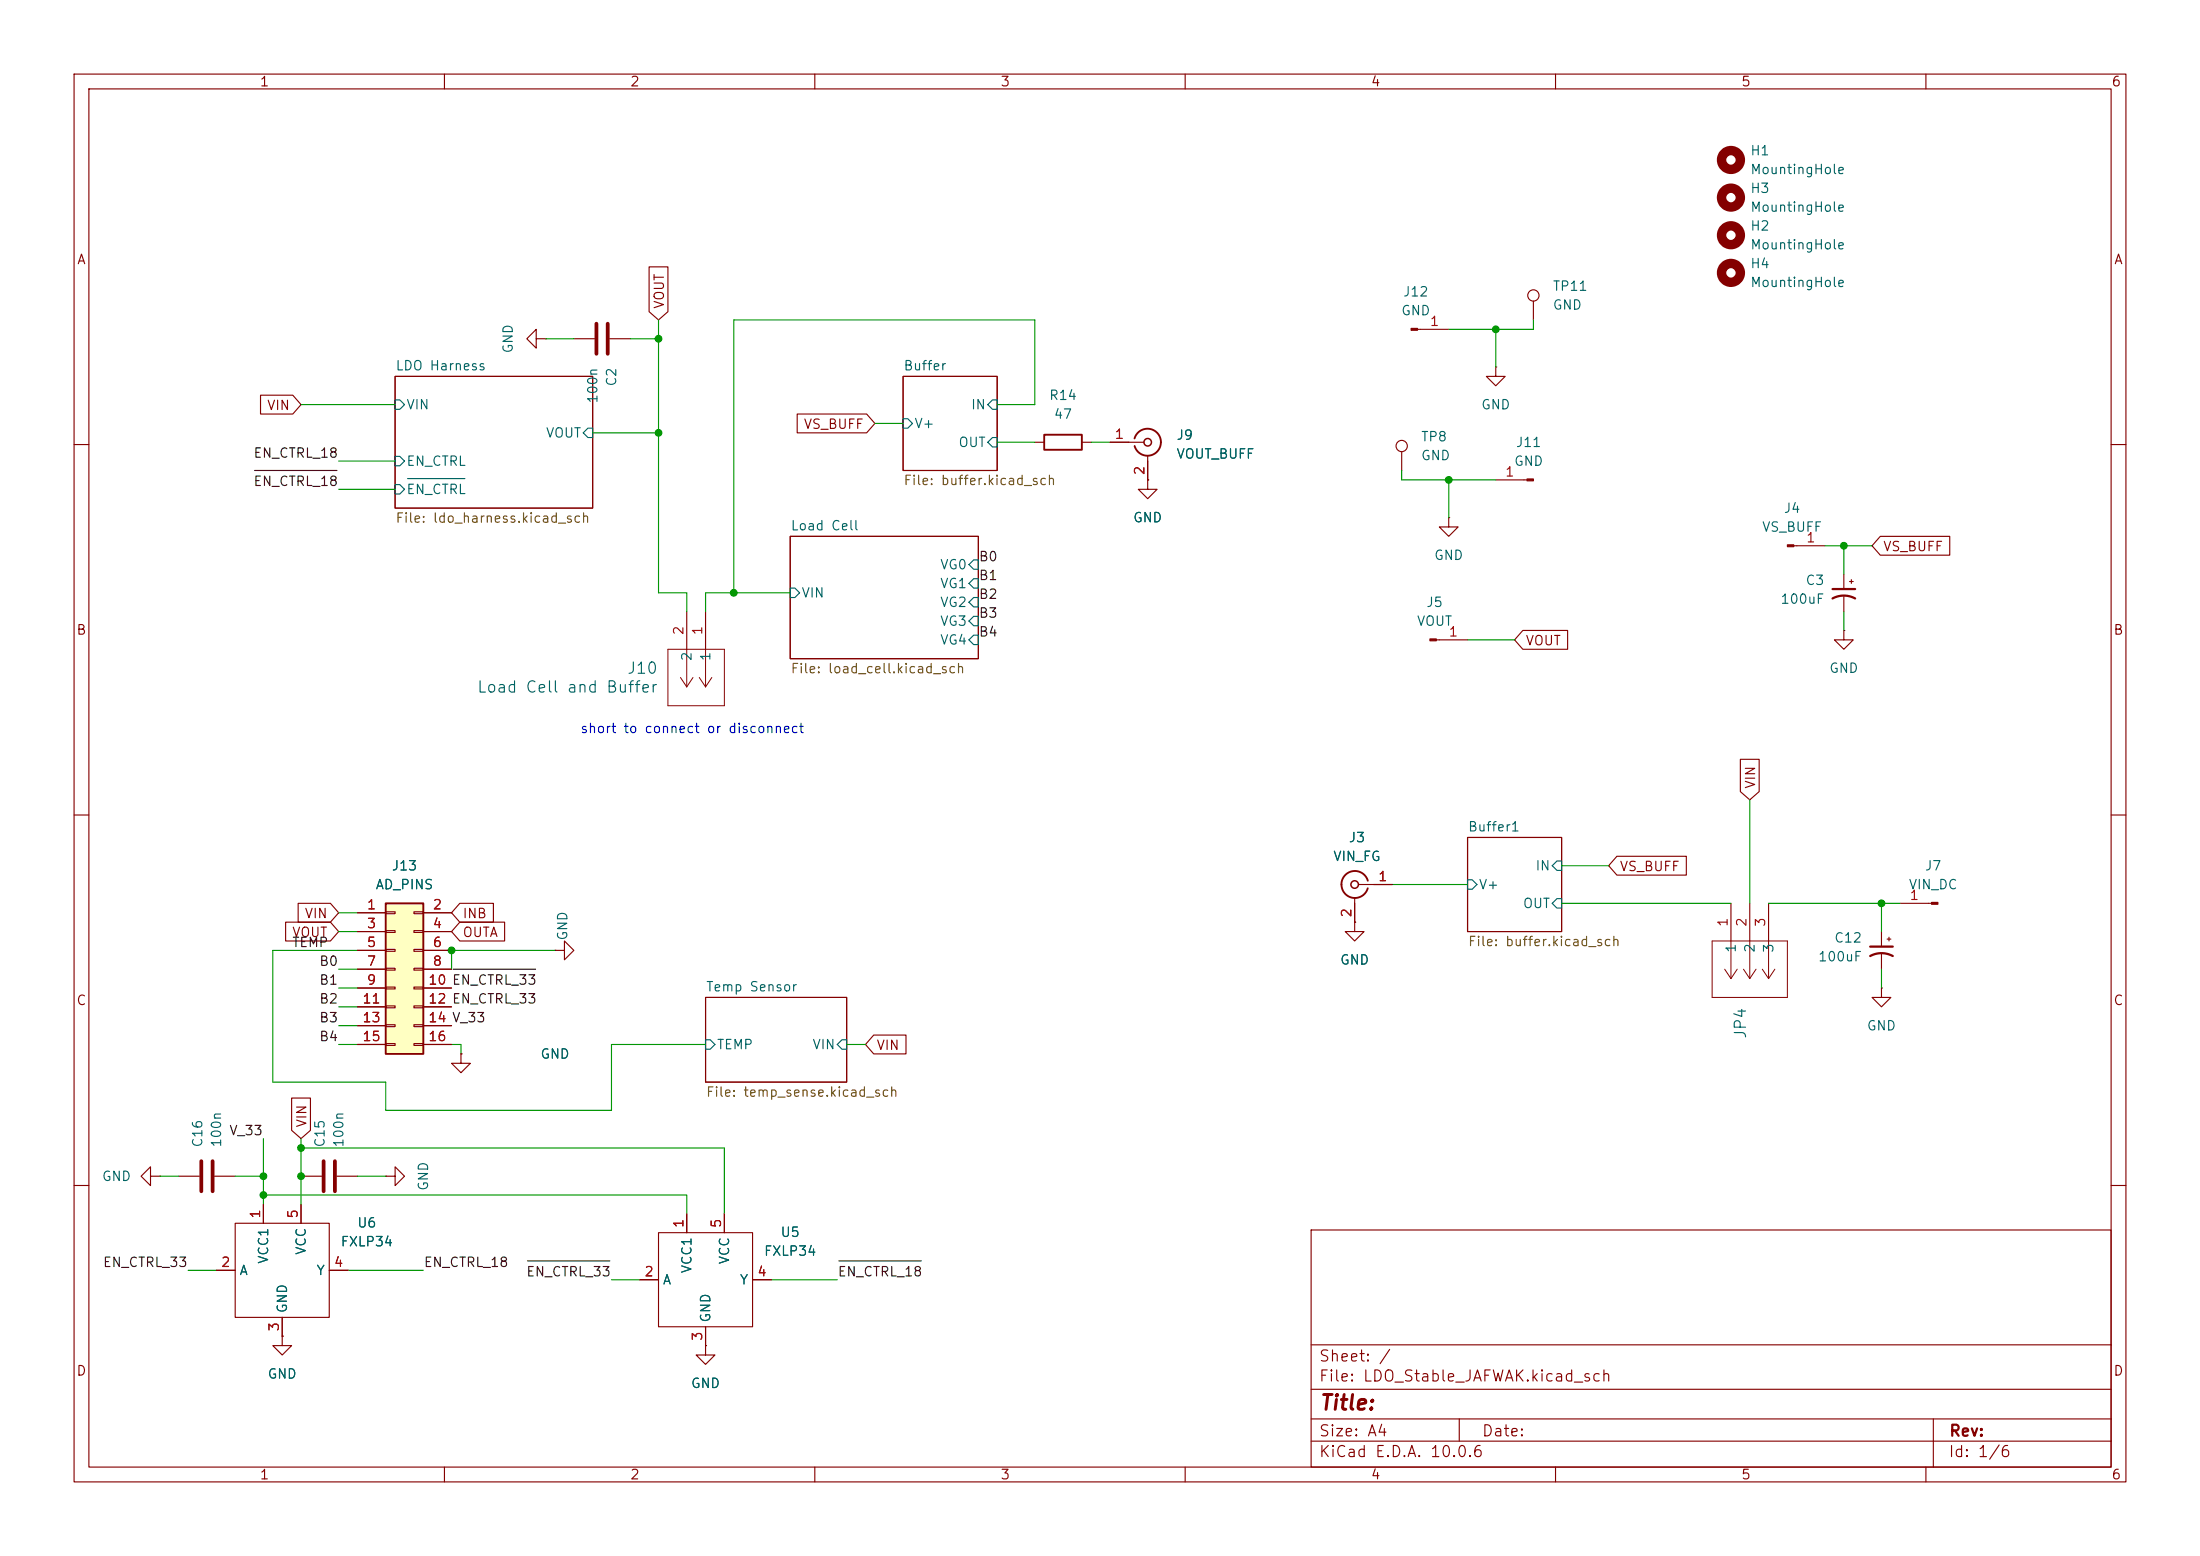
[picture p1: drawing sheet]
<svg xmlns="http://www.w3.org/2000/svg" width="297mm" height="210mm" viewBox="0 0 297 210" stroke-linecap="round" stroke-linejoin="round" font-family="sans-serif">
<g fill="none" stroke="#840000" stroke-width=".15">
<path d="M10 10h277v190h-277zM12 12h273v186h-273zM60 10v2M110 10v2M160 10v2M210 10v2M260 10v2M53.3 50.8h26.7v17.8h-26.7zM72.4 45.7v-1.2l-1.3 1.2 1.3 1.3v-1.3h1.3M73.7 45.7h.1M77.5 45.7h2.8M82.3 45.7h2.8"/>
<path d="M121.9 50.8h12.7v12.7h-12.7zM139.7 59.7h1.3M146 59.7h1.3M149.9 59.7h4.5M191.4 44.5h4.2M201.9 49.5v1.3h1.3l-1.3 1.3-1.2-1.3h1.2M201.9 49.5h.1M207 40.6v2.6M10 60h2M106.7 72.4h25.4v16.5h-25.4zM154.9 64.8v1.2h-1.2l1.2 1.3 1.3-1.3h-1.3M154.9 64.8h.1"/>
<path d="M154.9 61.5v3.3M189.2 61v2.5M195.6 69.9v1.2h-1.3l1.3 1.3 1.2-1.3h-1.2M195.6 69.9h.1M201.9 64.8h4.2M242.2 73.7h4.2M248.9 77.5v2M249.7 78.5h.5M249.9 78.2v.5M285 60h2M92.7 82.6v5M95.2 82.6v5"/>
<path d="M193.9 86.4h4.2M248.9 85.1v1.3h-1.3l1.3 1.2 1.3-1.2h-1.3M248.9 85.1h.1M248.9 80.5v2.1M10 110h2M183.4 119.4h4.6M198.1 113h12.7v12.7h-12.7zM285 110h2M74.9 128.3h1.3v1.2l1.3-1.2-1.3-1.3v1.3M74.9 128.3h.1M95.2 134.6h19.1v11.5h-19.1zM182.9 124.5v1.2h1.2l-1.2 1.3-1.3-1.3h1.3"/>
<path d="M182.9 124.5h.1M182.9 121.2v3.3M233.7 121.9v5.1M236.2 121.9v5.1M238.8 121.9v5.1M254 125.7v2.1M254 128.8v2M254.8 126.7h.5M255 126.5v.5M256.5 121.9h4.3M20.3 158.8v-1.3l-1.3 1.3 1.3 1.2v-1.2h1.3M21.6 158.8h.1"/>
<path d="M24.1 158.8h2.8M29 158.8h2.7M40.6 158.8h2.8M45.5 158.8h2.8M52.1 158.8h1.2v-1.3l1.3 1.3-1.3 1.2v-1.2M52.1 158.8h.1M62.2 142.2v1.3h-1.2l1.2 1.3 1.3-1.3h-1.3M62.2 142.2h.1M10 160h2M29.2 171.5h2.5M31.7 165.1h12.7v12.7h-12.7zM35.6 162.6v2.5"/>
<path d="M38.1 177.8v2.5M40.6 162.6v2.5M44.4 171.5h2.6M86.4 172.7h2.5M88.9 166.4h12.7v12.7h-12.7zM92.7 163.8v2.6M95.2 179.1v2.5M97.8 163.8v2.6M101.6 172.7h2.5M177 166h108v32h-108zM285 160h2M38.1 180.3v1.3h1.3l-1.3 1.3-1.3-1.3h1.3"/>
<path d="M38.1 180.3h.1M60 198v2M95.2 181.6v1.3h1.3l-1.3 1.3-1.2-1.3h1.2M95.2 181.6h.1M110 198v2M160 198v2M177 194.5h108M177 191.5h108M177 187.5h108M177 181.5h108M197 191.5v3M210 198v2"/>
<path d="M260 198v2M261 191.5v6.5"/>
<circle cx="207" cy="39.9" r=".76"/>
<circle cx="189.2" cy="60.2" r=".76"/>
</g>
<g fill="none" stroke="#006464" stroke-width=".15">
<path d="M53.3 54h.7l.6 .6-.6 .6h-.7zM78.7 58.4l.7-.6h.6v1.3h-.6zM121.9 56.5h.7l.6 .7-.6 .6h-.7zM134 54h.6v1.2h-.6l-.7-.6zM134 59.1h.6v1.2h-.6l-.7-.6zM53.3 61.6h.7l.6 .6-.6 .7h-.7zM53.3 65.4h.7l.6 .6-.6 .7h-.7zM55 64.6h7.8M106.7 79.4h.6l.6 .6-.6 .6h-.6zM131.4 75.6h.7v1.2h-.7l-.6-.6zM131.4 78.1h.7v1.3h-.7l-.6-.7zM131.4 80.6h.7v1.3h-.7l-.6-.6z"/>
<path d="M131.4 83.2h.7v1.3h-.7l-.6-.7zM131.4 85.7h.7v1.3h-.7l-.6-.6zM198.1 118.7h.7l.6 .7-.6 .6h-.7zM209.5 116.8l.7-.6h.6v1.3h-.6zM210.2 121.3h.6v1.3h-.6l-.7-.7zM95.2 140.3h.7l.6 .7-.6 .6h-.7zM113.7 140.3h.6v1.3h-.6l-.7-.6z"/>
</g>
<path d="M141 58.7h5v2h-5zM153.2 59.2a1.82 1.82 0 0 1 2-1.3 1.82 1.82 0 0 1 1.5 1.8M156.7 59.7a1.81 1.81 0 0 1-1.5 1.8 1.81 1.81 0 0 1-2-1.3M184.7 118.9a1.81 1.81 0 0 0-2.8-1 1.81 1.81 0 0 0 0 2.9 1.81 1.81 0 0 0 2.7-.9" fill="none" stroke="#840000" stroke-width=".25"/>
<g fill="none" stroke="#840000" stroke-width=".14">
<path d="M90.2 87.6h7.6v7.7h-7.6zM91.9 91.4l.8 1.3M92.7 87.6v5.1M93.6 91.4l-.9 1.3M94.4 91.4l.8 1.3M95.2 87.6v5.1M96.1 91.4l-.9 1.3M231.1 127h10.2v7.6h-10.2zM232.8 130.8l.9 1.3M233.7 127v5.1M234.5 130.8l-.8 1.3M235.4 130.8l.8 1.3"/>
<path d="M236.2 127v5.1M237.1 130.8l-.9 1.3M237.9 130.8l.9 1.3M238.8 127v5.1M239.6 130.8l-.8 1.3"/>
</g>
<path d="M247.4 79.5h3M247.4 80.8a3.2 3.2 0 0 1 3 0M252.5 129a3.2 3.2 0 0 1 3 0M252.5 127.8h3" fill="none" stroke="#840000" stroke-width=".3"/>
<g fill="none" stroke="#840000" stroke-width=".2">
<circle cx="154.9" cy="59.7" r=".51"/>
<circle cx="182.9" cy="119.4" r=".51"/>
</g>
<path d="M80.5 43.7v4.1M82 43.7v4.1M27.2 156.7v4.1M28.7 156.7v4.1M43.7 156.7v4.1M45.2 156.7v4.1" fill="none" stroke="#840000" stroke-width=".51"/>
<g fill="#840000" stroke="#840000" stroke-width=".15">
<path d="M193 86.2h.9v.3h-.9z"/>
<path d="M241.3 73.5h.9v.3h-.9z"/>
<path d="M190.5 44.3h.9v.3h-.9z"/>
<path d="M206.1 64.6h.9v.3h-.9z"/>
<path d="M260.8 121.8h.8v.2h-.8z"/>
</g>
<g fill="none" stroke="#840000" stroke-width="1.3">
<circle cx="233.7" cy="21.6" r="1.27"/>
<circle cx="233.7" cy="36.8" r="1.27"/>
<circle cx="233.7" cy="31.7" r="1.27"/>
<circle cx="233.7" cy="26.7" r="1.27"/>
</g>
<path d="M52.1 121.9h5v20.3h-5z" fill="#ffffc2"/>
<path d="M52.1 121.9h5v20.3h-5z" fill="none" stroke="#840000" stroke-width=".25"/>
<g fill="none" stroke="#840000" stroke-width=".15">
<path d="M87.6 36h2.6v6.1l-1.3 1.1-1.3-1.1zM35.2 53.3h4.3l1.1 1.3-1.1 1.3h-4.3zM107.6 55.9h9.4l1.1 1.3-1.1 1.2h-9.4zM149.9 59.7h2.5M154.9 64.8h.1M154.9 62.2v2.6M253.8 72.4h9.4v2.5h-9.4l-1.1-1.2zM205.6 85.1h6v2.5h-6l-1.1-1.2zM185.4 119.4h2.6M218.3 115.6h9.4v2.5h-9.4l-1.1-1.3zM234.9 102.5h2.6v4.3l-1.3 1.2-1.3-1.2zM38.6 124.5h6l1.1 1.2-1.1 1.3h-6z"/>
<path d="M40.3 121.9h4.3l1.1 1.3-1.1 1.3h-4.3zM48.3 123.2h3.8M48.3 125.7h3.8M48.3 128.3h3.8M48.3 130.8h3.8M48.3 133.4h3.8M48.3 135.9h3.8M48.3 138.4h3.8M52.1 123.1h1.2v.2h-1.2zM52.1 125.6h1.2v.3h-1.2zM52.1 128.1h1.2v.3h-1.2zM52.1 130.7h1.2v.2h-1.2z"/>
<path d="M52.1 133.2h1.2v.3h-1.2zM52.1 135.8h1.2v.2h-1.2zM52.1 138.3h1.2v.3h-1.2zM55.9 123.1h1.2v.2h-1.2zM55.9 125.6h1.2v.3h-1.2zM55.9 128.1h1.2v.3h-1.2zM55.9 130.7h1.2v.2h-1.2zM55.9 133.2h1.2v.3h-1.2zM55.9 135.8h1.2v.2h-1.2zM55.9 138.3h1.2v.3h-1.2zM57.1 123.2h3.9M57.1 125.7h3.9"/>
<path d="M57.1 128.3h3.9M57.1 130.8h3.9M57.1 133.4h3.9M57.1 135.9h3.9M57.1 138.4h3.9M62.1 124.5h6v2.5h-6l-1.1-1.3zM62.1 121.9h4.5v2.6h-4.5l-1.1-1.3zM118 139.7h4.3v2.5h-4.3l-1.2-1.2zM182.9 124.5h.1M182.9 121.9v2.6M254 133.4v1.2h-1.3l1.3 1.3 1.3-1.3h-1.3M254 133.4h.1"/>
<path d="M39.4 148.2h2.5v4.4l-1.3 1.1-1.2-1.1zM48.3 141h3.8M52.1 140.8h1.2v.3h-1.2zM55.9 140.8h1.2v.3h-1.2zM57.1 141h3.9M62.2 142.2h.1M29.2 171.5h2.5M35.6 162.6v2.5M38.1 177.8v2.5M40.6 162.6v2.5M44.4 171.5h2.6M86.4 172.7h2.5"/>
<path d="M92.7 163.8v2.6M95.2 179.1v2.5M97.8 163.8v2.6M101.6 172.7h2.5M38.1 180.3h.1M95.2 181.6h.1"/>
</g>
<path d="M34.4 63.5h11.1M61.2 130.8h11.1M71.2 170.2h11.1M113.3 170.2h11.1" fill="none" stroke="#0f0f0f" stroke-width=".15"/>
<g fill="none" stroke="#009600" stroke-width=".15">
<path d="M40.6 54.6h12.7M73.7 45.7h3.8M80 58.4h8.9M85.1 45.7h3.8M88.9 43.2v36.8h3.8v2.6M118.1 57.2h3.8M134.6 54.6h5.1v-11.4h-40.6v36.8M134.6 59.7h5.1M147.3 59.7h2.6M201.9 44.5v5M207 43.2v1.3h-11.4M45.7 62.2h7.6"/>
<path d="M45.7 66h7.6M189.2 63.5v1.3h12.7M195.6 64.8v5.1M246.4 73.7h6.3M248.9 73.7v3.8M106.7 80h-11.5v2.6M198.1 86.4h6.4M248.9 82.6v2.5M188 119.4h10.1M210.8 116.8h6.4M236.2 108v13.9M45.7 135.9h2.6"/>
<path d="M45.7 138.4h2.6M45.7 130.8h2.6M45.7 123.2h2.6M45.7 125.7h2.6M45.7 133.4h2.6M48.3 128.3h-11.5v17.8h15.3v3.8h30.4v-8.9h12.7M74.9 128.3h-13.9v2.5M210.8 121.9h22.9M238.8 121.9h17.7M254 121.9v3.8M254 130.8v2.6M21.6 158.8h2.5"/>
<path d="M31.7 158.8h3.9M35.6 153.7v8.9M40.6 153.7v8.9M40.6 154.9h57.2v8.9M45.7 141h2.6M48.3 158.8h3.8M61 141h1.2v1.2M114.3 141h2.5M25.4 171.5h3.8M35.6 161.3h57.1v2.5M47 171.5h10.1M82.5 172.7h3.9"/>
<path d="M104.1 172.7h8.9"/>
</g>
<g fill="#009600" stroke="#009600" stroke-width=".14">
<circle cx="35.6" cy="158.8" r=".46"/>
<circle cx="35.6" cy="161.3" r=".46"/>
<circle cx="40.6" cy="158.8" r=".46"/>
<circle cx="40.6" cy="154.9" r=".46"/>
<circle cx="254" cy="121.9" r=".46"/>
<circle cx="88.9" cy="45.7" r=".46"/>
<circle cx="99.1" cy="80" r=".46"/>
<circle cx="88.9" cy="58.4" r=".46"/>
<circle cx="61" cy="128.3" r=".46"/>
<circle cx="201.9" cy="44.5" r=".46"/>
<circle cx="248.9" cy="73.7" r=".46"/>
<circle cx="195.6" cy="64.8" r=".46"/>
</g>
<text font-size="2" fill="#840000" x="178" y="190.8">Title:</text>
<g font-size="1.5" fill="#006464">
<text x="64.3" y="93.9">Load Cell and Buffer</text>
<text x="84.6" y="91.3">J10</text>
<text x="236.1" y="140.3" transform="rotate(-90 236.1 140.3)">JP4</text>
</g>
<g font-size="1.5" fill="#840000">
<text x="178" y="184.1">Sheet: /</text>
<text x="178" y="186.8">File: LDO_Stable_JAFWAK.kicad_sch</text>
<text x="178" y="197">KiCad E.D.A. 10.0.6</text>
<text x="178" y="194.2">Size: A4</text>
<text x="200" y="194.2">Date:</text>
<text x="263" y="197">Id: 1/6</text>
<text x="263" y="194.2">Rev:</text>
</g>
<g font-size="1.3" fill="#840000">
<text x="35" y="12">1</text>
<text x="85" y="12">2</text>
<text x="135" y="12">3</text>
<text x="185" y="12">4</text>
<text x="235" y="12">5</text>
<text x="285" y="12">6</text>
<text x="10.3" y="36">A</text>
<text x="285.3" y="36">A</text>
<text x="90" y="41.8" transform="rotate(-90 90 41.8)">VOUT</text>
<text x="36" y="55.7">VIN</text>
<text x="108.4" y="58.2">VS_BUFF</text>
<text x="254.1" y="74.7">VS_BUFF</text>
<text x="10.2" y="86">B</text>
<text x="205.9" y="87.4">VOUT</text>
<text x="285.2" y="86">B</text>
<text x="237.3" y="106.5" transform="rotate(-90 237.3 106.5)">VIN</text>
<text x="218.6" y="117.9">VS_BUFF</text>
<text x="41" y="124.2">VIN</text>
<text x="62.4" y="124.2">INB</text>
<text x="39.3" y="126.8">VOUT</text>
<text x="62.4" y="126.8">OUTA</text>
<text x="10.2" y="136">C</text>
<text x="285.2" y="136">C</text>
<text x="118.2" y="142">VIN</text>
<text x="41.7" y="152.3" transform="rotate(-90 41.7 152.3)">VIN</text>
<text x="10.2" y="186">D</text>
<text x="285.2" y="186">D</text>
<text x="35" y="200">1</text>
<text x="85" y="200">2</text>
<text x="135" y="200">3</text>
<text x="185" y="200">4</text>
<text x="235" y="200">5</text>
<text x="285" y="200">6</text>
</g>
<g font-size="1.3" fill="#006464">
<text x="236.2" y="21.3">H1</text>
<text x="236.2" y="23.8">MountingHole</text>
<text x="236.2" y="26.4">H3</text>
<text x="236.2" y="28.9">MountingHole</text>
<text x="236.2" y="31.4">H2</text>
<text x="236.2" y="34">MountingHole</text>
<text x="189.3" y="40.3">J12</text>
<text x="209.5" y="39.6">TP11</text>
<text x="236.2" y="36.5">H4</text>
<text x="236.2" y="39.1">MountingHole</text>
<text x="69.5" y="47.8" transform="rotate(-90 69.5 47.8)">GND</text>
<text x="189.1" y="42.9">GND</text>
<text x="209.5" y="42.1">GND</text>
<text x="53.3" y="50.3">LDO Harness</text>
<text x="83.5" y="52.2" transform="rotate(-90 83.5 52.2)">C2</text>
<text x="121.9" y="50.3">Buffer</text>
<text x="54.8" y="55.6">VIN</text>
<text x="73.6" y="59.4">VOUT</text>
<text x="81" y="54.5" transform="rotate(-90 81 54.5)">100n</text>
<text x="123.4" y="58.1">V+</text>
<text x="131" y="55.6">IN</text>
<text x="141.5" y="54.3">R14</text>
<text x="142.2" y="56.8">47</text>
<text x="158.7" y="59.7">J9</text>
<text x="191.8" y="59.9">TP8</text>
<text x="199.9" y="55.6">GND</text>
<text x="54.8" y="63.2">EN_CTRL</text>
<text x="129.3" y="60.7">OUT</text>
<text x="158.7" y="62.2">VOUT_BUFF</text>
<text x="191.8" y="62.4">GND</text>
<text x="204.3" y="63.2">GND</text>
<text x="204.6" y="60.7">J11</text>
<text x="54.8" y="67">EN_CTRL</text>
<text x="106.7" y="71.9">Load Cell</text>
<text x="152.9" y="70.8">GND</text>
<text x="240.7" y="69.5">J4</text>
<text x="126.8" y="77.2">VG0</text>
<text x="193.5" y="75.9">GND</text>
<text x="237.8" y="72.1">VS_BUFF</text>
<text x="108.1" y="81">VIN</text>
<text x="126.8" y="79.7">VG1</text>
<text x="126.8" y="82.2">VG2</text>
<text x="192.5" y="82.2">J5</text>
<text x="240.3" y="81.8">100uF</text>
<text x="243.7" y="79.3">C3</text>
<text x="93.7" y="89.3" transform="rotate(-90 93.7 89.3)">2</text>
<text x="96.2" y="89.3" transform="rotate(-90 96.2 89.3)">1</text>
<text x="126.8" y="84.8">VG3</text>
<text x="126.8" y="87.3">VG4</text>
<text x="191.2" y="84.8">VOUT</text>
<text x="246.9" y="91.1">GND</text>
<text x="182" y="114">J3</text>
<text x="198.1" y="112.5">Buffer1</text>
<text x="52.8" y="117.8">J13</text>
<text x="179.9" y="116.5">VIN_FG</text>
<text x="207.2" y="117.8">IN</text>
<text x="259.8" y="117.8">J7</text>
<text x="50.6" y="120.3">AD_PINS</text>
<text x="199.6" y="120.3">V+</text>
<text x="205.5" y="122.9">OUT</text>
<text x="257.6" y="120.3">VIN_DC</text>
<text x="76.9" y="127" transform="rotate(-90 76.9 127)">GND</text>
<text x="180.8" y="130.5">GND</text>
<text x="234.6" y="128.7" transform="rotate(-90 234.6 128.7)">1</text>
<text x="237.2" y="128.7" transform="rotate(-90 237.2 128.7)">2</text>
<text x="239.7" y="128.7" transform="rotate(-90 239.7 128.7)">3</text>
<text x="245.4" y="130.1">100uF</text>
<text x="247.5" y="127.5">C12</text>
<text x="95.2" y="134.1">Temp Sensor</text>
<text x="72.9" y="143.2">GND</text>
<text x="96.7" y="141.9">TEMP</text>
<text x="109.6" y="141.9">VIN</text>
<text x="251.9" y="139.4">GND</text>
<text x="27.6" y="155" transform="rotate(-90 27.6 155)">C16</text>
<text x="30.2" y="155" transform="rotate(-90 30.2 155)">100n</text>
<text x="44.1" y="155" transform="rotate(-90 44.1 155)">C15</text>
<text x="46.7" y="155" transform="rotate(-90 46.7 155)">100n</text>
<text x="13.7" y="159.7">GND</text>
<text x="58.1" y="160.8" transform="rotate(-90 58.1 160.8)">GND</text>
<text x="48.1" y="166">U6</text>
<text x="105.3" y="167.3">U5</text>
<text x="32.2" y="172.4">A</text>
<text x="36.5" y="170.7" transform="rotate(-90 36.5 170.7)">VCC1</text>
<text x="41.6" y="169.5" transform="rotate(-90 41.6 169.5)">VCC</text>
<text x="42.6" y="172.4">Y</text>
<text x="45.9" y="168.5">FXLP34</text>
<text x="89.4" y="173.7">A</text>
<text x="93.7" y="171.9" transform="rotate(-90 93.7 171.9)">VCC1</text>
<text x="98.8" y="170.7" transform="rotate(-90 98.8 170.7)">VCC</text>
<text x="99.8" y="173.7">Y</text>
<text x="103" y="169.8">FXLP34</text>
<text x="39.1" y="177.3" transform="rotate(-90 39.1 177.3)">GND</text>
<text x="96.2" y="178.6" transform="rotate(-90 96.2 178.6)">GND</text>
<text x="36" y="186.4">GND</text>
<text x="93.2" y="187.7">GND</text>
</g>
<g font-size="1.3" fill="#a90000">
<text x="192.9" y="44.3">1</text>
<text x="150.4" y="59.6">1</text>
<text x="154.8" y="64.2" transform="rotate(-90 154.8 64.2)">2</text>
<text x="203.1" y="64.6">1</text>
<text x="243.7" y="73.5">1</text>
<text x="92.6" y="85.8" transform="rotate(-90 92.6 85.8)">2</text>
<text x="95.1" y="85.8" transform="rotate(-90 95.1 85.8)">1</text>
<text x="195.5" y="86.2">1</text>
<text x="186" y="119.2">1</text>
<text x="49.4" y="123.1">1</text>
<text x="49.4" y="125.6">3</text>
<text x="58.3" y="123.1">2</text>
<text x="58.3" y="125.6">4</text>
<text x="182.7" y="123.9" transform="rotate(-90 182.7 123.9)">2</text>
<text x="233.5" y="125.2" transform="rotate(-90 233.5 125.2)">1</text>
<text x="236.1" y="125.2" transform="rotate(-90 236.1 125.2)">2</text>
<text x="238.6" y="125.2" transform="rotate(-90 238.6 125.2)">3</text>
<text x="257.7" y="121.8">1</text>
<text x="49.4" y="128.1">5</text>
<text x="49.4" y="130.7">7</text>
<text x="58.3" y="128.1">6</text>
<text x="58.3" y="130.7">8</text>
<text x="48.8" y="135.8">11</text>
<text x="49.4" y="133.2">9</text>
<text x="57.7" y="133.2">10 EN_CTRL_33</text>
<text x="57.7" y="135.8">12 EN_CTRL_33</text>
<text x="57.7" y="133.2">10</text>
<text x="57.7" y="135.8">12</text>
<text x="48.8" y="138.3">13</text>
<text x="48.8" y="140.8">15</text>
<text x="57.7" y="138.3">14 V_33</text>
<text x="57.7" y="140.8">16</text>
<text x="57.7" y="138.3">14</text>
<text x="35.4" y="164.6" transform="rotate(-90 35.4 164.6)">1</text>
<text x="40.5" y="164.6" transform="rotate(-90 40.5 164.6)">5</text>
<text x="92.6" y="165.8" transform="rotate(-90 92.6 165.8)">1</text>
<text x="97.7" y="165.8" transform="rotate(-90 97.7 165.8)">5</text>
<text x="29.7" y="171.3">2</text>
<text x="45" y="171.3">4</text>
<text x="86.9" y="172.6">2</text>
<text x="102.1" y="172.6">4</text>
<text x="38" y="179.8" transform="rotate(-90 38 179.8)">3</text>
<text x="95.1" y="181.1" transform="rotate(-90 95.1 181.1)">3</text>
</g>
<g font-size="1.3" fill="#0f0f0f">
<text x="34.1" y="65.9">EN_CTRL_18</text>
<text x="34.1" y="62.1">EN_CTRL_18</text>
<text x="132.1" y="76.1">B0</text>
<text x="132.1" y="83.7">B3</text>
<text x="132.1" y="78.6">B1</text>
<text x="132.1" y="81.2">B2</text>
<text x="132.1" y="86.2">B4</text>
<text x="39.3" y="128.1">TEMP</text>
<text x="43" y="130.7">B0</text>
<text x="43" y="135.8">B2</text>
<text x="43" y="133.2">B1</text>
<text x="43" y="140.8">B4</text>
<text x="43" y="138.3">B3</text>
<text x="30.9" y="153.5">V_33</text>
<text x="13.8" y="171.3">EN_CTRL_33</text>
<text x="57.1" y="171.3">EN_CTRL_18</text>
<text x="71" y="172.6">EN_CTRL_33</text>
<text x="113" y="172.6">EN_CTRL_18</text>
</g>
<g font-size="1.3" fill="#725600">
<text x="121.9" y="65.8">File: buffer.kicad_sch</text>
<text x="53.3" y="70.9">File: ldo_harness.kicad_sch</text>
<text x="106.7" y="91.2">File: load_cell.kicad_sch</text>
<text x="198.1" y="128">File: buffer.kicad_sch</text>
<text x="95.2" y="148.3">File: temp_sense.kicad_sch</text>
</g>
<text font-size="1.3" fill="#0000c2" x="78.3" y="99.3">short to connect or disconnect</text>
</svg>
